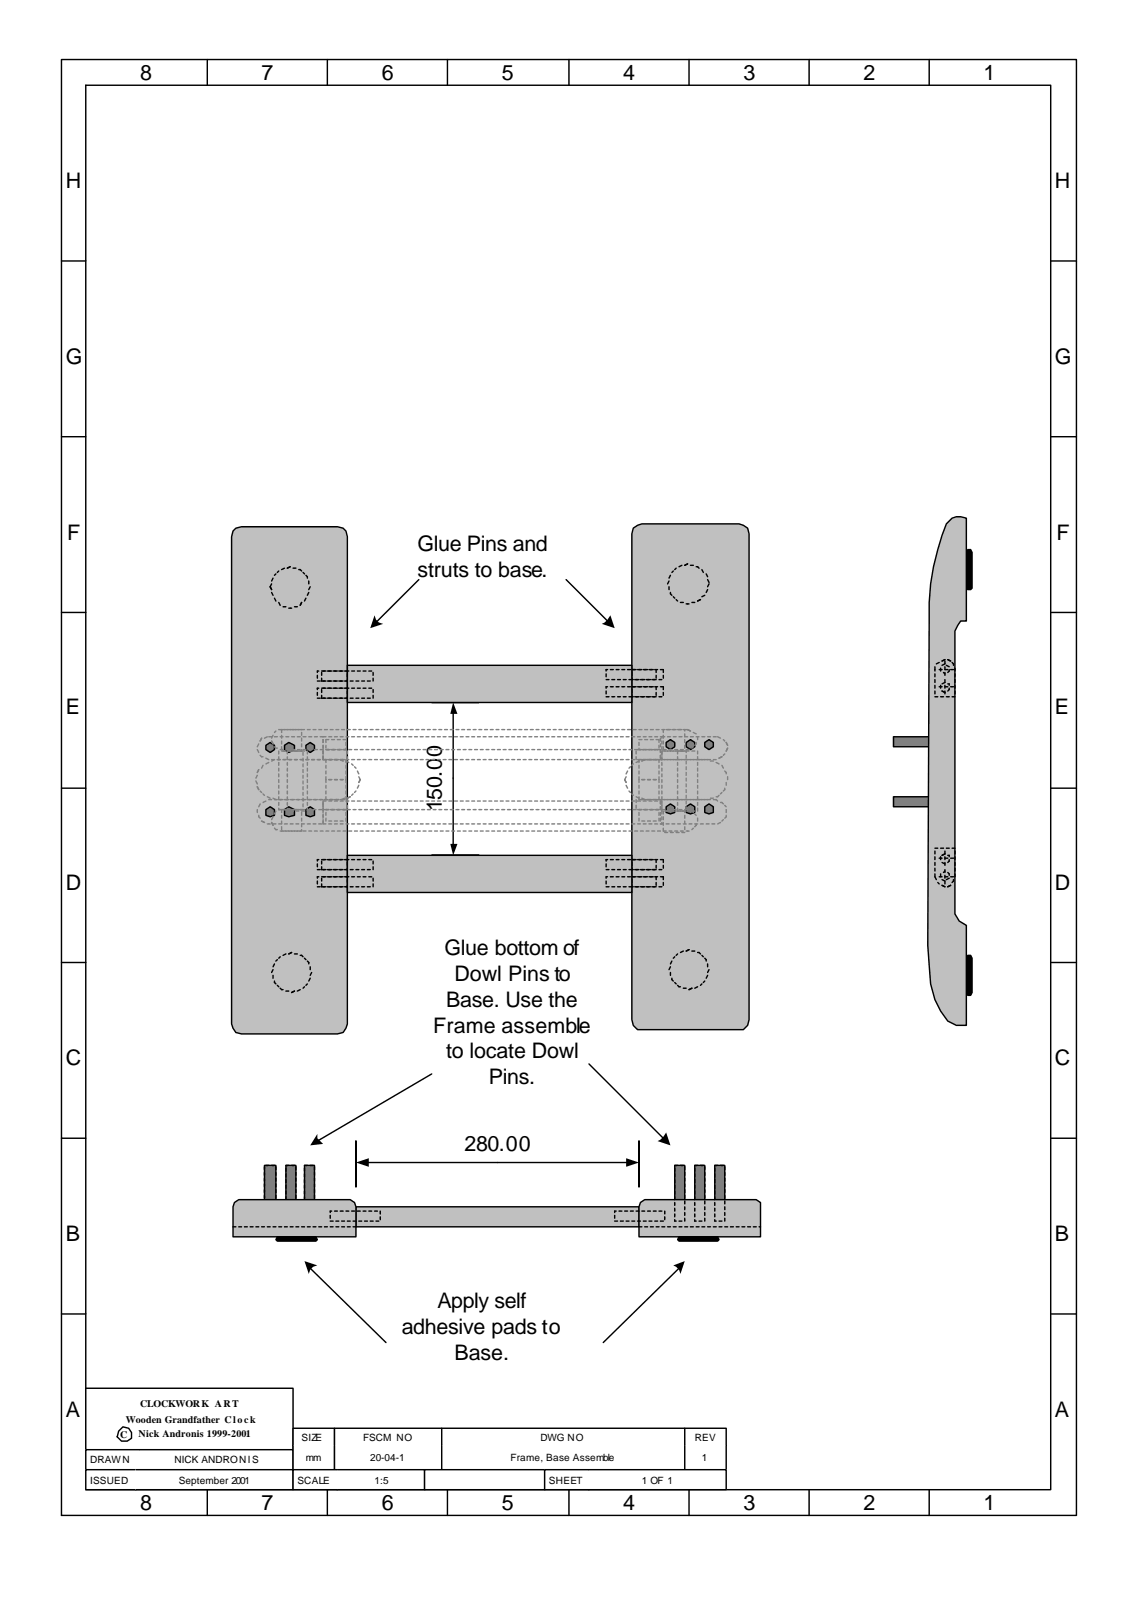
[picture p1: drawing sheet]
<svg xmlns="http://www.w3.org/2000/svg" width="210mm" height="297mm" viewBox="0 0 210 297" stroke-linecap="round" stroke-linejoin="round" font-family="sans-serif">
<g fill="#808080" stroke="#000" stroke-width=".26">
<path d="M165.4 136.4h10.3v1.9h-10.3z" fill-rule="evenodd"/>
<path d="M165.4 147.5h10.3v1.9h-10.3z" fill-rule="evenodd"/>
<path d="M48.9 215.8h2.2v10.3h-2.2z" fill-rule="evenodd"/>
<path d="M52.9 215.8h1.9v10.3h-1.9z" fill-rule="evenodd"/>
<path d="M56.4 215.8h1.8v10.3h-1.8z" fill-rule="evenodd"/>
</g>
<g fill="none" stroke="#000" stroke-width=".26">
<path d="M48.9 216.1v.5M48.9 217.1v.6M48.9 218.2v.5M48.9 219.3v.5M49.2 215.8h.5M50.3 215.8h.5M51.1 216.1v.5M51.1 217.1v.6M51.1 218.2v.5M51.1 219.3v.5M52.9 215.8h.5M52.9 216.3v.6"/>
<path d="M52.9 217.4v.5M52.9 218.5v.5M52.9 219.5v.5M54 215.8h.5M54.8 216.1v.5M54.8 217.1v.6M54.8 218.2v.5M54.8 219.3v.5M56.4 215.8h.5M56.4 216.3v.6M56.4 217.4v.5M56.4 218.5v.5"/>
<path d="M56.4 219.5v.5M57.4 215.8h.5M58.2 216.1v.5M58.2 217.1v.6M58.2 218.2v.5M58.2 219.3v.5M48.9 220.3v.5M48.9 221.4v.5M48.9 222.4v.6M48.9 223.5v.5M48.9 224.5v.6M48.9 225.6v.5"/>
<path d="M49.5 226.1h.5M51.1 220.3v.5M51.1 221.4v.5M51.1 222.4v.6M51.1 223.5v.5M51.1 224.5v.6M51.1 225.6v.5h-.6M52.9 225.9v.2h.3M52.9 220.6v.5M52.9 221.6v.6M52.9 222.7v.5M52.9 223.7v.6"/>
<path d="M52.9 224.8v.5M53.7 226.1h.5M54.8 220.3v.5M54.8 221.4v.5M54.8 222.4v.6M54.8 223.5v.5M54.8 224.5v.6M54.8 225.6v.5M56.4 225.9v.2h.2M56.4 220.6v.5M56.4 221.6v.6M56.4 222.7v.5"/>
<path d="M56.4 223.7v.6M56.4 224.8v.5M57.1 226.1h.6M58.2 220.3v.5M58.2 221.4v.5M58.2 222.4v.6M58.2 223.5v.5M58.2 224.5v.6M58.2 225.6v.5"/>
</g>
<g fill="#808080" stroke="#000" stroke-width=".26">
<path d="M124.9 215.8h1.8v10.3h-1.8z" fill-rule="evenodd"/>
<path d="M128.6 215.8h1.8v10.3h-1.8z" fill-rule="evenodd"/>
<path d="M132.3 215.8h1.8v10.3h-1.8z" fill-rule="evenodd"/>
</g>
<path d="M117.2 97.8l.8-.5 .8-.3h18l.8 .3 .8 .5 .2 1.1v89.9l-.2 1.1-.8 .8h-19.6l-.8-.8-.3-1.1v-89.9z" fill-rule="evenodd" fill="#c0c0c0" stroke="#000" stroke-width=".26"/>
<g fill="none" stroke="#000" stroke-width=".26">
<path d="M123.8 108.7v.5M123.8 107.6l-.2 .5M124.1 109.7v.3l.3 .2M124.1 106.5l-.3 .6M124.6 110.5l.3 .3M124.6 105.7l-.2 .3M125.1 111l.3 .3M125.1 105.2l-.2 .3M125.9 111.6h.6M126.2 104.7l-.5 .3M127 111.8h.5M127.3 104.4l-.6 .3"/>
<path d="M127.8 104.7h.5M128.1 111.6h.5M128.9 105h.2l.3 .2M129.6 111l-.5 .3M129.9 105.5l.3 .5M130.4 110.2l-.5 .3M130.7 106.3l.3 .5M131 109.2l-.3 .5M131 107.3l.2 .6M131.2 108.1l-.2 .6M116.9 127.2h.6M116.9 124.5v.6"/>
<path d="M116.9 125.6v.3h.3M116.9 127.7v.5M116.9 128.8v.2h.3M116.9 124h.6M117.7 129h.6M117.7 125.9h.6M118 127.2h.5M118 124h.5M118.8 129h.5M118.8 125.9h.5M119.1 127.2h.5M119.1 124h.5"/>
<path d="M119.9 129h.5M119.9 125.9h.5M120.1 127.2h.5M120.1 124h.5M120.9 129h.5M120.9 125.9h.5M121.2 127.2h.5M121.2 124h.5M122 129h.5M122 125.9h.5M122.2 127.2h.6v.5M122.2 124h.6v.5"/>
<path d="M122.8 125.1v.5M122.8 128.2v.6M116.9 159.7v.5M116.9 159.2h.6M118 159.2h.5M119.1 159.2h.5M120.1 159.2h.5M121.2 159.2h.5M122.2 159.2h.6v.5M116.9 160.8v.2h.3M116.9 162.9v.5M116.9 164v.2h.3"/>
<path d="M116.9 162.4h.6M117.7 164.2h.6M117.7 161h.6M118 162.4h.5M118.8 164.2h.5M118.8 161h.5M119.1 162.4h.5M119.9 164.2h.5M119.9 161h.5M120.1 162.4h.5M120.9 164.2h.5M120.9 161h.5"/>
<path d="M121.2 162.4h.5M122 164.2h.5M122 161h.5M122.2 162.4h.6v.5M122.8 160.2v.6M122.8 163.4v.6M124.1 179l-.3 .6M124.4 178l-.3 .5M124.9 177.2l-.3 .2M125.4 176.7l-.3 .2M126.5 176.1l-.6 .3M127.5 175.9l-.5 .2"/>
<path d="M128.1 176.1h.5M129.1 176.4h.3l.2 .3M129.9 176.9l.3 .3M130.4 177.4l.3 .3v.3M131 178.5v.5M131.2 179.6l-.2 .5M124.1 180.1v.5M124.4 181.2v.2l.2 .3M124.9 181.9l.2 .3M125.4 182.5l.3 .2h.2M126.5 183h.5M128.1 183l-.6 .3"/>
<path d="M129.1 182.7l-.5 .3M129.9 182.2l-.3 .3M130.4 181.7l-.2 .2M131 180.6l-.3 .6"/>
</g>
<g fill="#808080" stroke="#000" stroke-width=".26">
<path d="M130.4 137.5l.8-.5 .8 .5v.8l-.8 .5-.8-.5z" fill-rule="evenodd"/>
<path d="M127 137.5l.8-.5 .8 .5v.8l-.8 .5-.8-.5z" fill-rule="evenodd"/>
<path d="M123.3 137.5l.8-.5 .8 .5v.8l-.8 .5-.8-.5z" fill-rule="evenodd"/>
<path d="M123.3 149.4l.8-.5 .8 .5v1.1l-.8 .2-.8-.2z" fill-rule="evenodd"/>
<path d="M127 149.4l.8-.5 .8 .5v1.1l-.8 .2-.8-.2z" fill-rule="evenodd"/>
<path d="M130.4 149.4l.8-.5 .8 .5v1.1l-.8 .2-.8-.2z" fill-rule="evenodd"/>
</g>
<path d="M43.1 98.3l.6-.5 1-.3h17.7l1.1 .3 .5 .5 .3 1.1v90.2l-.3 .8-.5 .8-1.1 .3h-17.7l-1-.3-.6-.8-.2-.8v-90.2z" fill-rule="evenodd" fill="#c0c0c0" stroke="#000" stroke-width=".26"/>
<g fill="none" stroke="#000" stroke-width=".26">
<path d="M50.3 108.1l-.3 .6 .3 .5M50.3 109.7l.2 .5M50.5 107.1l-.2 .5M50.8 110.8l.3 .5M51.1 106.3l-.3 .2M51.6 105.7l-.3 .3M51.6 111.6l.3 .5M52.4 112.4h.5M52.7 105.2l-.6 .3M53.4 112.6h.6M53.7 105l-.5 .2M54.2 105.2h.6"/>
<path d="M54.5 112.4h.5M55.3 105.5h.3l.2 .2M55.8 111.6l-.2 .5M56.1 106l.3 .3M56.6 106.5l.3 .3v.3M56.6 110.8l-.2 .5M57.1 107.6v.5M57.1 109.7l-.2 .5M57.4 108.7l-.3 .5M58.7 125.1v.5M58.7 128.2v.6M58.7 126.1h.6"/>
<path d="M58.7 129.3h.6M59 124.3h-.3v.2M59 127.4h-.3v.3M59.5 124.3h.6M59.5 127.4h.6M59.8 126.1h.5M59.8 129.3h.5M60.6 124.3h.5M60.6 127.4h.5M60.9 126.1h.5M60.9 129.3h.5M61.6 124.3h.6"/>
<path d="M61.6 127.4h.6M61.9 126.1h.5M61.9 129.3h.5M62.7 124.3h.5M62.7 127.4h.5M63 126.1h.5M63 129.3h.5M63.8 124.3h.5M63.8 127.4h.5M64.3 124.8v.5M64.3 125.9v.2h-.3M64.3 128v.5"/>
<path d="M64.3 129v.3h-.3M58.7 160v.5M59 159.2h-.3v.3M59.5 159.2h.6M60.6 159.2h.5M61.6 159.2h.6M62.7 159.2h.5M63.8 159.2h.5M64.3 159.7v.5M50.5 179.6l-.2 .5M50.8 178.5l-.3 .5M51.3 177.7l-.2 .3"/>
<path d="M51.9 177.2l-.3 .2M52.9 176.7l-.5 .2M54 176.4l-.6 .3M54.5 176.7h.5M55.6 176.9h.2l.3 .3M56.4 177.4l.2 .3M56.9 178l.2 .2v.3M57.4 179v.6M58.7 161h.6M58.7 163.2v.5M58.7 164.2h.6M59 162.4h-.3v.2"/>
<path d="M59.5 162.4h.6M59.8 161h.5M59.8 164.2h.5M60.6 162.4h.5M60.9 161h.5M60.9 164.2h.5M61.6 162.4h.6M61.9 161h.5M61.9 164.2h.5M62.7 162.4h.5M63 161h.5M63 164.2h.5"/>
<path d="M63.8 162.4h.5M64.3 160.8v.2h-.3M64.3 162.9v.5M64.3 164v.2h-.3M50.5 180.6v.6M50.8 181.7v.2l.3 .3M51.3 182.5l.3 .2M51.9 183l.2 .3h.3M52.9 183.5h.5M54.5 183.5l-.5 .3M55.6 183.3l-.6 .2M56.4 182.7l-.3 .3"/>
<path d="M56.9 182.2l-.3 .3M57.4 181.2l-.3 .5M57.7 180.1l-.3 .5"/>
</g>
<g fill="#808080" stroke="#000" stroke-width=".26">
<path d="M49.2 149.9l.8-.5 .8 .5v1.1l-.8 .3-.8-.3z" fill-rule="evenodd"/>
<path d="M52.7 149.9l.7-.5 1.1 .5v1.1l-1.1 .3-.7-.3z" fill-rule="evenodd"/>
<path d="M56.6 149.9l.8-.5 .8 .5v1.1l-.8 .3-.8-.3z" fill-rule="evenodd"/>
<path d="M56.6 138l.8-.5 .8 .5v.8l-.8 .5-.8-.5z" fill-rule="evenodd"/>
<path d="M52.7 138l.7-.5 1.1 .5v.8l-1.1 .5-.7-.5z" fill-rule="evenodd"/>
<path d="M49.2 138l.8-.5 .8 .5v.8l-.8 .5-.8-.5z" fill-rule="evenodd"/>
</g>
<path d="M79.9 158.4h8.7zM79.9 130.1h8.7z" fill-rule="evenodd" fill="#fff"/>
<path d="M79.9 130.1h8.7h-8.7M83.9 131.9v24.6M79.9 158.4h8.7h-8.7" fill="none" stroke="#000" stroke-width=".26"/>
<path d="M83.9 130.1l.8 2.1h-1.4zM83.3 156.3h1.4l-.8 2.1z" fill="#000"/>
<path d="M78.1 137.8h5v12.9h-5z" fill-rule="evenodd" fill="#fff"/>
<path d="M64.3 123.2h52.6v6.9h-52.6z" fill-rule="evenodd" fill="#c0c0c0" stroke="#000" stroke-width=".26"/>
<g fill="none" stroke="#000" stroke-width=".26">
<path d="M59.5 125.6v.5h.6M59.5 124.5v.6M59.5 127.7v.5M59.5 128.8v.5h.6M59.8 124.3h.5M59.8 127.4h.5M60.6 126.1h.5M60.6 129.3h.5M60.9 124.3h.5M60.9 127.4h.5M61.6 126.1h.6M61.6 129.3h.6"/>
<path d="M61.9 124.3h.5M61.9 127.4h.5M62.7 126.1h.5M62.7 129.3h.5M63 124.3h.5M63 127.4h.5M63.8 126.1h.5M63.8 129.3h.5M64 124.3h.6M64 127.4h.6M64.8 126.1h.6M64.8 129.3h.6"/>
<path d="M65.1 124.3h.5M65.1 127.4h.5M65.9 126.1h.5M65.9 129.3h.5M66.1 124.3h.6M66.1 127.4h.6M66.9 126.1h.6M66.9 129.3h.6M67.2 124.3h.5M67.2 127.4h.5M68 126.1h.5M68 129.3h.5"/>
<path d="M68.3 124.3h.5M68.3 127.4h.5M69.1 124.5v.6M69.1 125.6v.5M69.1 127.7v.5M69.1 128.8v.5M112.2 125.9h.5M112.2 124.8v.5M112.2 128v.5M112.2 129h.5M112.4 124h-.2v.3M112.4 127.2h-.2v.2"/>
<path d="M113 124h.5M113 127.2h.5M113.2 125.9h.6M113.2 129h.6M114 124h.6M114 127.2h.6M114.3 125.9h.5M114.3 129h.5M115.1 124h.5M115.1 127.2h.5M115.4 125.9h.5M115.4 129h.5"/>
<path d="M116.2 124h.5M116.2 127.2h.5M116.4 125.9h.5M116.4 129h.5M117.2 124h.5M117.2 127.2h.5M117.5 125.9h.5M117.5 129h.5M118.3 124h.5M118.3 127.2h.5M118.5 125.9h.6M118.5 129h.6"/>
<path d="M119.3 124h.6M119.3 127.2h.6M119.6 125.9h.5M119.6 129h.5M120.4 124h.5M120.4 127.2h.5M120.6 125.9h.6M120.6 129h.6M121.4 124v.5M121.4 125.1v.5M121.4 127.2v.5M121.4 128.2v.6"/>
</g>
<g fill="#000" stroke="#000" stroke-width=".26">
<path d="M179.1 101.8h.6l.2 .5v6.6l-.2 .3h-.6l-.2-.3v-6.6z" fill-rule="evenodd"/>
<path d="M179.1 176.9h.6l.2 .5v6.4l-.2 .5h-.6l-.2-.5v-6.4z" fill-rule="evenodd"/>
</g>
<path d="M175.2 97a2.79 2.79 0 0 1 3.7-1v19h-1.1l-1.1 1.9v52.3l.8 1.4 1.4 .8v18.5h-1.9l-1.6-.8a14.8 14.8 0 0 1-3.4-10.3l-.3-3.7 .3-60.6a42.9 42.9 0 0 1 3.2-17.5z" fill-rule="evenodd" fill="#c0c0c0" stroke="#000" stroke-width=".26"/>
<g fill="none" stroke="#000" stroke-width=".26">
<path d="M173 123.5v.8M173 124.8v.5M173 125.9v.5M173 126.9v.5M173 128v.5M173 129h.6M173.8 122.7l-.5 .2M173.8 124h.6M173.8 127.2h.6M174.1 129h.5M174.1 123.7v.6M174.1 126.9v.5"/>
<path d="M174.4 128l.5 .2M174.6 124.5l.3 .3M174.9 122.1l-.5 .3M174.9 122.4v.5l-.5 .3M174.9 123.5v.5h.5M174.9 124.5v.6M174.9 125.9v.5l-.5 .2M174.9 126.9v.5M174.9 128v.5M174.9 127.2h.5M175.2 129h.5M175.2 123.2l.5 .3"/>
<path d="M175.4 122.1l.5 .3M175.4 126.6h.3v.3M175.7 124v.3l-.3 .2M175.7 127.4v.3l-.3 .3M175.9 124h.6M175.9 127.2h.6M176.2 122.7l.3 .2v.3M176.2 129h.5M176.7 123.7v.6M176.7 124.8v.5M176.7 125.9v.5M176.7 126.9v.5"/>
<path d="M176.7 128v.5M173 157.6v.5M173 158.7v.5M173 159.7v.5M173 157.1h.6M173.8 158.9h.6M174.1 158.7v.5M174.1 157.1h.5M174.4 159.7l.5 .3M174.9 157.6v.5l-.5 .3M174.9 158.7v.5M174.9 159.7v.5"/>
<path d="M174.9 158.9h.5M175.2 157.1h.5M175.4 158.4h.3v.3M175.7 159.2v.3l-.3 .2M175.9 158.9h.6M176.2 157.1h.5M176.7 157.6v.5M176.7 158.7v.5M176.7 159.7v.5M173 160.8v.5M173 161.8v.6l.3 .5M173.6 163.4l.2 .3"/>
<path d="M173.8 162.4h.6M174.1 161.8v.6M174.4 162.9l.5 .3v.5M174.4 164l.5 .2M174.9 161v.6M174.9 162.1v.5M174.9 162.4h.5M174.9 161.3l-.3 .3M175.4 161.6l.3 .2v.3M175.7 162.6l-.5 .3M175.9 164l-.5 .2M175.9 162.4h.6"/>
<path d="M176.5 162.9v.3l-.3 .2M176.7 160.8v.5M176.7 161.8v.6"/>
</g>
<path d="M65.9 223.5h52.4v3.7h-52.4z" fill-rule="evenodd" fill="#c0c0c0" stroke="#000" stroke-width=".26"/>
<g fill="#000" stroke="#000" stroke-width=".26">
<path d="M51.1 228.5l.5-.5h6.6l.5 .5-.5 .5h-6.6z" fill-rule="evenodd"/>
<path d="M125.4 228.5l.5-.5h6.7l.5 .5-.5 .5h-6.7z" fill-rule="evenodd"/>
</g>
<path d="M43.4 222.7l.8-.5h20.6l.8 .5 .3 .8v5.5h-22.8v-5.5z" fill-rule="evenodd" fill="#c0c0c0" stroke="#000" stroke-width=".26"/>
<g fill="none" stroke="#000" stroke-width=".26">
<path d="M43.1 227.2h.6M44.2 227.2h.5M45.2 227.2h.6M46.3 227.2h.5M47.4 227.2h.5M48.4 227.2h.5M49.5 227.2h.5M50.5 227.2h.6M51.6 227.2h.5M52.7 227.2h.5M53.7 227.2h.5M54.8 227.2h.5"/>
<path d="M55.8 227.2h.6M56.9 227.2h.5M57.9 227.2h.6M59 227.2h.5M60.1 227.2h.5M61.1 227.2h.5M62.2 227.2h.5M63.2 227.2h.6M64.3 227.2h.5M65.4 227.2h.5"/>
</g>
<path d="M118.5 222.7l.8-.5h20.7l.8 .5v6.3h-22.5v-5.5z" fill-rule="evenodd" fill="#c0c0c0" stroke="#000" stroke-width=".26"/>
<g fill="none" stroke="#000" stroke-width=".26">
<path d="M118.3 227.2h.5M119.3 227.2h.6M120.4 227.2h.5M121.4 227.2h.6M122.5 227.2h.5M123.6 227.2h.5M124.6 227.2h.5M125.7 227.2h.5M126.7 227.2h.6M127.8 227.2h.5M128.9 227.2h.5M129.9 227.2h.5"/>
<path d="M131 227.2h.5M132 227.2h.6M133.1 227.2h.5M134.1 227.2h.6M135.2 227.2h.5M136.3 227.2h.5M137.3 227.2h.5M138.4 227.2h.5M139.4 227.2h.6M140.5 227.2h.3"/>
</g>
<path d="M65.9 211.3v8.5zM118.3 211.3v8.5z" fill-rule="evenodd" fill="#fff"/>
<path d="M65.9 211.3v8.5v-8.5M68 215.3h48.2M118.3 211.3v8.5v-8.5" fill="none" stroke="#000" stroke-width=".26"/>
<path d="M65.9 215.3l2.4-.8v1.6zM115.9 214.5l2.4 .8-2.4 .8z" fill="#000"/>
<path d="M85.7 209.2h12.7v5.3h-12.7z" fill-rule="evenodd" fill="#fff"/>
<g fill="none" stroke="#000" stroke-width=".26">
<path d="M61.1 226.1h.5M61.1 225.1v.5M61.4 224.3h-.3v.2M61.9 224.3h.5M62.2 226.1h.5M63 224.3h.5M63.2 226.1h.6M64 224.3h.6M64.3 226.1h.5M65.1 224.3h.5M65.4 226.1h.5M66.1 224.3h.6"/>
<path d="M66.4 226.1h.5M67.2 224.3h.5M67.5 226.1h.5M68.3 224.3h.5M68.5 226.1h.6M69.3 224.3h.5M69.6 226.1h.5M70.4 224.3v.5M70.4 225.3v.6M113.8 226.1h.5M113.8 225.1v.5M114 224.3h-.2v.2"/>
<path d="M114.6 224.3h.5M114.8 226.1h.6M115.6 224.3h.6M115.9 226.1h.5M116.7 224.3h.5M116.9 226.1h.6M117.7 224.3h.6M118 226.1h.5M118.8 224.3h.5M119.1 226.1h.5M119.9 224.3h.5M120.1 226.1h.5"/>
<path d="M120.9 224.3h.5M121.2 226.1h.5M122 224.3h.5M122.2 226.1h.6M123 224.3v.5M123 225.3v.6"/>
</g>
<g fill="#000" stroke="#000" stroke-width=".26">
<path d="M51.3 229h7.2l.2 .6-.2 .2h-7.2l-.2-.2z" fill-rule="evenodd"/>
<path d="M125.7 229h7.1l.3 .6-.3 .2h-7.1l-.3-.2z" fill-rule="evenodd"/>
</g>
<g fill="none" stroke="#808080" stroke-width=".26">
<path d="M47.6 138.8l.3 .5M47.9 137.8l-.3 .5M48.2 139.9l.2 .2h.3M48.4 136.7l-.2 .5M49.5 136.4l-.6 .3M49.7 136.4h.6M50.3 137.2l.2 .6M50.5 136.2l-.2 .5M50.8 136.4h.5M50.8 138.3l.3 .3h.2M51.1 135.4l-.3 .2M51.6 135.1h4.8"/>
<path d="M51.6 139.1v.5M51.9 136.4h.5M51.9 138.8h.5M52.1 139.1h.8M52.1 135.1v.5M52.1 136.2v.5M52.1 137.2v.6M52.1 138.3v.5M52.9 136.4h.5M52.9 138.8h.5M54 136.4h.5M54 138.8h.5"/>
<path d="M55 136.4h.6M55 138.8h.6M55.8 135.6v.6M55.8 136.7v.5M55.8 137.8v.5M55.8 138.8v.3M56.1 136.4h.5M56.1 138.8h.5M56.1 139.3v.6M56.4 139.1h-3.2v.5M56.9 139.1v.5M56.9 135.1h.5"/>
<path d="M57.1 136.4h.6M57.1 138.8h.6M57.9 135.1h.6M58.2 136.4h.5M58.2 138.8h.5M59 135.1h.5M59.3 136.4h1M59.3 138.8h.5v.8M59.8 139.9v.8h.8M59.8 137v.5M59.8 138v.6M60.1 135.1h.5"/>
<path d="M60.3 138.8h.8M60.3 138v.6M60.9 136.4h.5M60.9 137h-.6v.5M61.1 135.1h.5M61.4 138.8h.8M61.4 137h.5M61.9 136.4h.5M62.2 135.1h.5M62.4 138.8h.8M62.4 137h.6M63 136.4h.5"/>
<path d="M63.2 135.1h.6M63.5 137h.5M64 136.4h.6M64 138.6v.2h-.5M64 137.5v.5M64.3 139.1v.5M64.3 135.1h.5M64.6 138.8h.5M65.1 136.4h.5M65.4 135.1h.5M65.6 138.8h.5M66.1 136.4h.6"/>
<path d="M66.4 135.1h.5M66.7 138.8h.5M67.2 136.4h.5M67.5 135.1h.5M67.7 138.8h.6M68.3 136.4h.5M68.5 135.1h.6M68.8 138.8h.5M69.3 136.4h.5M69.6 135.1h.5M69.8 138.8h.6M70.4 136.4h.5"/>
<path d="M70.6 135.1h.6M70.9 138.8h.5M71.4 136.4h.6M71.7 135.1h.5M72 138.8h.5M72.5 136.4h.5M72.8 135.1h.5M73 138.8h.6M73.6 136.4h.5M73.8 135.1h.5M74.1 138.8h.5M74.6 136.4h.5"/>
<path d="M74.9 135.1h.5M75.1 138.8h.6M75.7 136.4h.5M75.9 135.1h.6M76.2 138.8h.5M76.7 136.4h.6M77 135.1h.5M77.3 138.8h.5M77.8 136.4h.5M78.1 135.1h.5M78.3 138.8h.5M78.8 136.4h.6"/>
<path d="M79.1 135.1h.5M79.4 138.8h.5M79.9 136.4h.5M80.2 135.1h.5M80.4 138.8h.6M81 136.4h.5M81.2 135.1h.6M81.5 138.8h.5M82 136.4h.5M82.3 135.1h.5M82.5 138.8h.6M83.1 136.4h.5"/>
<path d="M83.3 135.1h.6M83.6 138.8h.5M84.1 136.4h.6M84.4 135.1h.5M84.7 138.8h.5M85.2 136.4h.5M85.5 135.1h.5M85.7 138.8h.6M86.3 136.4h.5M86.5 135.1h.5M86.8 138.8h.5M87.3 136.4h.5"/>
<path d="M87.6 135.1h.5M87.8 138.8h.6M88.4 136.4h.5M88.6 135.1h.6M88.9 138.8h.5M89.4 136.4h.6M89.7 135.1h.5M90 138.8h.5M90.5 136.4h.5M90.8 135.1h.5M91 138.8h.5M91.5 136.4h.6"/>
<path d="M91.8 135.1h.5M92.1 138.8h.5M92.6 136.4h.5M92.9 135.1h.5M93.1 138.8h.6M93.7 136.4h.5M93.9 135.1h.6M94.2 138.8h.5M94.7 136.4h.5M95 135.1h.5M95.2 138.8h.6M95.8 136.4h.5"/>
<path d="M96 135.1h.6M96.3 138.8h.5M96.8 136.4h.6M97.1 135.1h.5M97.4 138.8h.5M97.9 136.4h.5M98.2 135.1h.5M98.4 138.8h.6M99 136.4h.5M99.2 135.1h.5M99.5 138.8h.5M100 136.4h.5"/>
<path d="M100.3 135.1h.5M100.5 138.8h.6M101.1 136.4h.5M101.3 135.1h.6M101.6 138.8h.5M102.1 136.4h.6M102.4 135.1h.5M102.7 138.8h.5M103.2 136.4h.5M103.5 135.1h.5M103.7 138.8h.5M104.2 136.4h.6"/>
<path d="M104.5 135.1h.5M104.8 138.8h.5M105.3 136.4h.5M105.6 135.1h.5M105.8 138.8h.6M106.4 136.4h.5M106.6 135.1h.6M106.9 138.8h.5M107.4 136.4h.5M107.7 135.1h.5M107.9 138.8h.6M108.5 136.4h.5"/>
<path d="M108.7 135.1h.6M109 138.8h.5M109.5 136.4h.6M109.8 135.1h.5M110.1 138.8h.5M110.6 136.4h.5M110.9 135.1h.5M111.1 138.8h.6M111.7 136.4h.5M111.9 135.1h.5M112.2 138.8h.5M112.7 136.4h.5"/>
<path d="M113 135.1h.5M113.2 138.8h.6M113.8 136.4h.5M114 135.1h.6M114.3 138.8h.5M114.8 136.4h.6M115.1 135.1h.5M115.4 138.8h.5M115.9 136.4h.5M116.2 135.1h.5M116.4 138.8h.5M116.9 136.4h.6"/>
<path d="M117.2 135.1h.5M117.5 138.8h4.7v.5M117.7 139.1v.5M118 136.4h.5M118.3 137.5v.5M118.3 138.6v.2M118.3 137h.5M118.3 135.1h.5M119.1 136.4h.5M119.3 137h.6M119.3 135.1h.6M120.1 136.4h.5"/>
<path d="M120.4 137h.5M120.4 135.1h.5M121.2 136.4h.5M121.4 137h.6v.5M121.4 135.1h.6M122 138v.6M122.2 136.4h.8M122.2 136.7v.5M122.2 137.8v.5M122.2 139.9v.5M122.5 136.4v.3M122.5 137.2v.6"/>
<path d="M122.5 138.3v.5M122.5 135.1h.5M122.8 138.3v.5h.5M122.8 135.1v.5M122.8 136.2v.5M122.8 137.2v.6M123.3 135.1h.8M123.6 136.4h.5M123.8 138.8h.6M124.4 135.1h.7M124.6 136.4h.5M124.9 138.8h.5"/>
<path d="M125.4 139.1v.5M125.4 135.1h.8M125.7 136.4h.5M125.9 138.8h.6M126.5 135.1h.8l.5 .3M126.7 135.9v.5h.6M126.7 135.1v.3M126.7 137v.5M126.7 138v.6M127 138.8h.5M127 139.1v.2M127 139.9v.5"/>
<path d="M127.5 139.1h-5v.8M127.8 136.4h.5M128.1 139.1h.5M128.3 138.3l-.2 .3M128.3 135.6l.6 .3M128.9 136.4h.5M128.9 137.5v.3l-.3 .2M129.1 136.4v.6M129.1 139.1v.5M129.9 136.4h.5M131 136.4h.5M132 136.4h.6"/>
<path d="M132.8 136.4l.5 .3M133.9 137l.2 .2M134.1 139.6l-.2 .3M134.4 137.5l.3 .5M134.7 138.6l-.3 .5M47.4 144.6l.2 .6M47.6 143.6l-.2 .5M47.6 145.7l.3 .5M47.6 149.9v.6M47.9 142.5l-.3 .6M47.9 151v.3l.3 .2M48.2 146.5l.2 .3"/>
<path d="M48.2 148.9l-.3 .5M48.4 152l.5 .3M48.7 141.7l-.3 .6M48.7 147l.2 .3M49.2 140.4l.5 .3M49.2 148.3l-.5 .3M49.5 152.6h.5M49.5 147.5l.5 .3M49.7 148.1h.6M49.7 141.2l-.5 .3M50.3 140.7h.5l-.5 .2M50.3 152.3l.2 .5"/>
<path d="M50.5 152.6h.6M50.5 147.8l.6 .3M50.5 151.3l-.2 .5M50.8 148.1h.5M50.8 153.4l.3 .2h.2M51.1 150.2l-.3 .5M51.3 140.7h.6M51.6 147.5v.6h.8M51.6 149.7v.2h4.8M51.6 140.1v.6M51.6 141.2v.5M51.6 142.3v.5"/>
<path d="M51.6 143.3v.5M51.6 144.4v.5M51.6 145.4v.6M51.6 146.5v.5M51.6 148.6v.5M52.1 152v.6h-.5M52.1 149.9v.6M52.1 151v.5M52.1 153.1v.5M52.4 140.7h.5M52.7 152.6h.5M52.7 148.1h.7"/>
<path d="M53.2 140.1v.6M53.2 141.2v.5M53.2 142.3v.5M53.2 143.3v.5M53.2 144.4v.5M53.2 145.4v.6M53.2 146.5v.5M53.2 147.5v.6M53.2 148.6v.5M53.2 149.7v.5M53.4 140.7h.6M53.7 152.6h.5"/>
<path d="M53.7 148.1h.8M53.7 150.2h.5M54.5 140.7h.5M54.8 152.6h.5M54.8 148.1h.8M54.8 150.2h.5M55.6 140.7h.5M55.8 148.1h.8M55.8 150.2h.6M55.8 150.5v.5M55.8 151.5v.5M55.8 153.6v.3h-3.9"/>
<path d="M56.1 153.9h.5M56.1 140.4v.5M56.1 141.5v.5M56.1 142.5v.6M56.1 143.6v.5M56.1 144.6v.6M56.1 145.7v.5M56.1 146.8v.5M56.1 147.8v.5M56.1 148.9v.5M56.4 152.6h-.6v.5M56.6 140.7h.5"/>
<path d="M56.9 152.6h.5M56.9 147.5v.6h.8M56.9 149.9h.5M56.9 140.1v.6M56.9 141.2v.5M56.9 142.3v.5M56.9 143.3v.5M56.9 144.4v.5M56.9 145.4v.6M56.9 146.5v.5M56.9 148.6v.5M56.9 149.7v.5"/>
<path d="M57.1 153.9h.6M57.7 140.7h.5M57.9 152.6h.6M57.9 148.1h.8M57.9 149.9h.6M58.2 153.9h.5M58.7 140.7h.6M59 152.6h.5M59 148.1h.8M59 149.9h.5M59.3 153.9h.5M59.8 150.7v.8"/>
<path d="M59.8 151.8v.8h.5M60.1 148.1h.5M60.1 149.9h.8M60.3 148.3h-.5v2.2M60.3 140.7v.5M60.3 141.7v.6M60.3 142.8v.5M60.3 143.8v1.1M60.3 145.4v.6M60.3 146.5v.5M60.3 147.5v.6M60.3 150.5v.5"/>
<path d="M60.3 151.5v.5M60.3 153.9h.6M60.9 140.7h.7M60.9 152.6h.5M60.9 148.3h.5M60.9 148.1h.7M60.9 144.4h.5M60.9 152h.5M61.1 149.9h.8M61.4 153.9h.5M61.9 140.7h.8M61.9 152.6h.5"/>
<path d="M61.9 148.3h.5M61.9 148.1h.8M61.9 144.4h.5M61.9 152h.5M62.2 149.9h.8M62.4 153.9h.6M63 152.6h.5M63 148.3h.5M63 148.1h.8M63 144.4h.5M63 152h.5M63.2 149.9h.8"/>
<path d="M63.5 153.9h.5M63.8 140.7h-.8l.5 .2M63.8 147.8l-.6 .3M64 152.6h.6M64 148.3h.6M64 140.9l.6 .3M64 141.7v.6M64 142.8v.5M64 143.8v1.1M64 145.4v.6M64 146.5v.5M64 147.5v.6"/>
<path d="M64 150.5v.5M64 151.5v.5M64.3 149.9h.5M64.3 140.1v.6M64.3 148.1v.5M64.3 149.1v.6M64.6 140.7h-.6v.5M64.6 153.9h.5M64.8 147.5l-.5 .3M65.1 140.7h.5M65.1 152.6h.5M65.1 148.3h.5"/>
<path d="M65.1 141.5l.3 .2M65.4 149.9h.5M65.4 147l-.3 .3M65.6 142l.3 .3M65.6 153.9h.5M65.9 146.5l-.3 .3M66.1 140.7h.6M66.1 152.6h.6M66.1 148.3h.6M66.1 142.8l.3 .5M66.4 149.9h.5M66.4 143.8l.3 .6-.3 .5"/>
<path d="M66.4 145.4l-.3 .6M66.7 153.9h.5M67.2 140.7h.5M67.2 152.6h.5M67.2 148.3h.5M67.5 149.9h.5M67.7 153.9h.6M68.3 140.7h.5M68.3 152.6h.5M68.3 148.3h.5M68.5 149.9h.6M68.8 153.9h.5"/>
<path d="M69.3 140.7h.5M69.3 152.6h.5M69.3 148.3h.5M69.6 149.9h.5M69.8 153.9h.6M70.4 140.7h.5M70.4 152.6h.5M70.4 148.3h.5M70.6 149.9h.6M70.9 153.9h.5M71.4 140.7h.6M71.4 152.6h.6"/>
<path d="M71.4 148.3h.6M71.7 149.9h.5M72 153.9h.5M72.5 140.7h.5M72.5 152.6h.5M72.5 148.3h.5M72.8 149.9h.5M73 153.9h.6M73.6 140.7h.5M73.6 152.6h.5M73.6 148.3h.5M73.8 149.9h.5"/>
<path d="M74.1 153.9h.5M74.6 140.7h.5M74.6 152.6h.5M74.6 148.3h.5M74.9 149.9h.5M75.1 153.9h.6M75.7 140.7h.5M75.7 152.6h.5M75.7 148.3h.5M75.9 149.9h.6M76.2 153.9h.5M76.7 140.7h.6"/>
<path d="M76.7 152.6h.6M76.7 148.3h.6M77 149.9h.5M77.3 153.9h.5M77.8 140.7h.5M77.8 152.6h.5M77.8 148.3h.5M78.1 149.9h.5M78.3 153.9h.5M78.8 140.7h.6M78.8 152.6h.6M78.8 148.3h.6"/>
<path d="M79.1 149.9h.5M79.4 153.9h.5M79.9 140.7h.5M79.9 152.6h.5M79.9 148.3h.5M80.2 149.9h.5M80.4 153.9h.6M81 140.7h.5M81 152.6h.5M81 148.3h.5M81.2 149.9h.6M81.5 153.9h.5"/>
<path d="M82 140.7h.5M82 152.6h.5M82 148.3h.5M82.3 149.9h.5M82.5 153.9h.6M83.1 140.7h.5M83.1 152.6h.5M83.1 148.3h.5M83.3 149.9h.6M83.6 153.9h.5M84.1 140.7h.6M84.1 152.6h.6"/>
<path d="M84.1 148.3h.6M84.4 149.9h.5M84.7 153.9h.5M85.2 140.7h.5M85.2 152.6h.5M85.2 148.3h.5M85.5 149.9h.5M85.7 153.9h.6M86.3 140.7h.5M86.3 152.6h.5M86.3 148.3h.5M86.5 149.9h.5"/>
<path d="M86.8 153.9h.5M87.3 140.7h.5M87.3 152.6h.5M87.3 148.3h.5M87.6 149.9h.5M87.8 153.9h.6M88.4 140.7h.5M88.4 152.6h.5M88.4 148.3h.5M88.6 149.9h.6M88.9 153.9h.5M89.4 140.7h.6"/>
<path d="M89.4 152.6h.6M89.4 148.3h.6M89.7 149.9h.5M90 153.9h.5M90.5 140.7h.5M90.5 152.6h.5M90.5 148.3h.5M90.8 149.9h.5M91 153.9h.5M91.5 140.7h.6M91.5 152.6h.6M91.5 148.3h.6"/>
<path d="M91.8 149.9h.5M92.1 153.9h.5M92.6 140.7h.5M92.6 152.6h.5M92.6 148.3h.5M92.9 149.9h.5M93.1 153.9h.6M93.7 140.7h.5M93.7 152.6h.5M93.7 148.3h.5M93.9 149.9h.6M94.2 153.9h.5"/>
<path d="M94.7 140.7h.5M94.7 152.6h.5M94.7 148.3h.5M95 149.9h.5M95.2 153.9h.6M95.8 140.7h.5M95.8 152.6h.5M95.8 148.3h.5M96 149.9h.6M96.3 153.9h.5M96.8 140.7h.6M96.8 152.6h.6"/>
<path d="M96.8 148.3h.6M97.1 149.9h.5M97.4 153.9h.5M97.9 140.7h.5M97.9 152.6h.5M97.9 148.3h.5M98.2 149.9h.5M98.4 153.9h.6M99 140.7h.5M99 152.6h.5M99 148.3h.5M99.2 149.9h.5"/>
<path d="M99.5 153.9h.5M100 140.7h.5M100 152.6h.5M100 148.3h.5M100.3 149.9h.5M100.5 153.9h.6M101.1 140.7h.5M101.1 152.6h.5M101.1 148.3h.5M101.3 149.9h.6M101.6 153.9h.5M102.1 140.7h.6"/>
<path d="M102.1 152.6h.6M102.1 148.3h.6M102.4 149.9h.5M102.7 153.9h.5M103.2 140.7h.5M103.2 152.6h.5M103.2 148.3h.5M103.5 149.9h.5M103.7 153.9h.5M104.2 140.7h.6M104.2 152.6h.6M104.2 148.3h.6"/>
<path d="M104.5 149.9h.5M104.8 153.9h.5M105.3 140.7h.5M105.3 152.6h.5M105.3 148.3h.5M105.6 149.9h.5M105.8 153.9h.6M106.4 140.7h.5M106.4 152.6h.5M106.4 148.3h.5M106.6 149.9h.6M106.9 153.9h.5"/>
<path d="M107.4 140.7h.5M107.4 152.6h.5M107.4 148.3h.5M107.7 149.9h.5M107.9 153.9h.6M108.5 140.7h.5M108.5 152.6h.5M108.5 148.3h.5M108.7 149.9h.6M109 153.9h.5M109.5 140.7h.6M109.5 152.6h.6"/>
<path d="M109.5 148.3h.6M109.8 149.9h.5M110.1 153.9h.5M110.6 140.7h.5M110.6 152.6h.5M110.6 148.3h.5M110.9 149.9h.5M111.1 153.9h.6M111.7 140.7h.5M111.7 152.6h.5M111.7 148.3h.5M111.9 149.9h.5"/>
<path d="M112.2 153.9h.5M112.7 140.7h.5M112.7 152.6h.5M112.7 148.3h.5M113 149.9h.5M113.2 153.9h.6M113.8 140.7h.5M113.8 152.6h.5M113.8 148.3h.5M114 149.9h.6M114.3 153.9h.5M114.8 140.7h.6"/>
<path d="M114.8 152.6h.6M114.8 148.3h.6M115.1 149.9h.5M115.4 153.9h.5M115.9 140.7h.5M115.9 152.6h.5M115.9 148.3h.5M115.9 143.8l-.3 .6 .3 .5M115.9 145.4l.3 .6M116.2 142.8l-.3 .5M116.2 149.9h.5M116.4 146.5l.3 .3"/>
<path d="M116.4 153.9h.5M116.7 142l-.3 .3M116.9 140.7h.6M116.9 152.6h.6M116.9 148.3h.6M116.9 147l.3 .3M117.2 141.5l-.3 .2M117.2 149.9h.5M117.5 153.9h.5M117.7 147.5l.6 .3M117.7 140.1v.6M117.7 148.1v.5"/>
<path d="M117.7 149.1v.6M118 140.7h13.5M118 152.6h.5M118 148.3h.5M118 149.9h.8M118.3 140.9l-.6 .3M118.3 147.5v.6h13.2M118.3 140.7v.5M118.3 141.7v.6M118.3 142.8v.5M118.3 143.8v1.1M118.3 145.4v.6"/>
<path d="M118.3 146.5v.5M118.3 150.5v.5M118.3 151.5v.5M118.5 153.9h.6M118.8 147.8l.5 .3M118.8 144.4h.5M118.8 152h.5M119.1 152.6h.5M119.1 148.3h.5M119.1 149.9h.8M119.3 140.7l-.5 .2M119.6 153.9h.5"/>
<path d="M119.9 144.4h.5M119.9 152h.5M120.1 152.6h.5M120.1 148.3h.5M120.1 149.9h.8M120.6 153.9h.6M120.9 144.4h.5M120.9 152h.5M121.2 152.6h.5M121.2 148.3h.5M121.2 149.9h.8M121.7 153.9h.5"/>
<path d="M122 140.7v.5M122 141.7v.6M122 142.8v.5M122 143.8v1.1M122 145.4v.6M122 146.5v.5M122 147.5v.6M122 150.5v.5M122 151.5v.5M122.2 148.9v-.6h.3v2.4M122.2 152.6h.6M122.2 149.4v.5"/>
<path d="M122.2 150.5v.5M122.2 151.5v.5M122.5 140.1v.6M122.5 141.2v.5M122.5 142.3v.5M122.5 143.3v.5M122.5 144.4v.5M122.5 145.4v.6M122.5 146.5v.5M122.5 147.5v.6M122.5 151.3v.5M122.5 152.3v.3"/>
<path d="M122.5 149.9h.5M122.8 153.4v.5h.5M122.8 150.2v.5M122.8 151.3v.5M122.8 152.3v.5M123 150.2h.8M123 154.2h.6M123.3 152.6h.5M123.6 149.9h.5M123.8 153.9h.6M124.1 150.2h.8M124.1 154.2h.5"/>
<path d="M124.4 152.6h.5M124.6 149.9h.5M124.9 153.9h.5M125.1 150.2h1.6v.3M125.1 154.2h.6M125.4 152.6h.5M125.4 140.1v.6M125.4 141.2v.5M125.4 142.3v.5M125.4 143.3v.5M125.4 144.4v.5M125.4 145.4v.6"/>
<path d="M125.4 146.5v.5M125.4 147.5v.6M125.4 148.6v.5M125.4 149.7v.5M125.7 149.9h.5M125.9 153.9h.6M126.2 154.2h.5M126.5 152.6h.5M126.7 149.9h.6M126.7 151v.5M126.7 152v.6M126.7 153.1v.5"/>
<path d="M127 150.2h.5M127 153.9h.5M127 140.9v.6M127 142v.5M127 143.1v.5M127 144.1v.5M127 145.2v.5M127 146.2v.6M127 147.3v.5M127 148.3v.6M127 149.4v.5M127.5 152.6h.6"/>
<path d="M127.8 150.2h.8M128.1 150.2l.2 .3M128.3 153.4l-.2 .2M128.6 152.6h.5M128.6 150.7l.3 .3M128.9 152.6v.2l-.3 .3M129.1 140.1v.6M129.1 141.2v.5M129.1 142.3v.5M129.1 143.3v.5M129.1 144.4v.5M129.1 145.4v.6"/>
<path d="M129.1 146.5v.5M129.1 147.5v.6M129.1 148.6v.5M129.1 149.7v.5M129.1 151.5v.5M129.6 152.6h.6M130.7 152.6h.5M131.5 140.9h.5M131.5 147.8h.5M131.8 152.6h.5M132 140.7h.6M132 148.1h.6l.2 .2"/>
<path d="M132.6 141.2l.5 .3M133.1 147.3l-.3 .2h-.2M133.3 152.3l-.5 .3M133.3 148.6h.3l.3 .3M133.6 140.1l-.5 .3M133.6 141.7l.3 .6M133.6 146.8l-.3 .2M133.9 151.8l-.3 .2M134.1 142.8l.3 .3v.2M134.1 146v.2l-.2 .3M134.1 149.1l.3 .3M134.4 144.9v.5"/>
<path d="M134.4 149.9v.6M134.4 151v.3l-.3 .2M134.7 143.8v.6"/>
</g>
<path d="M64.3 158.4h52.6v6.9h-52.6z" fill-rule="evenodd" fill="#c0c0c0" stroke="#000" stroke-width=".26"/>
<g fill="none" stroke="#000" stroke-width=".26">
<path d="M59.5 159.5v.5M59.8 159.2h.5M60.9 159.2h.5M61.9 159.2h.5M63 159.2h.5M64 159.2h.6M65.1 159.2h.5M66.1 159.2h.6M67.2 159.2h.5M68.3 159.2h.5M69.1 159.5v.5M112.2 160v.5"/>
<path d="M112.4 159.2h-.2v.3M113 159.2h.5M114 159.2h.6M115.1 159.2h.5M116.2 159.2h.5M117.2 159.2h.5M118.3 159.2h.5M119.3 159.2h.6M120.4 159.2h.5M121.4 159.2v.5M59.5 160.5v.5h.6M59.5 162.6v.6"/>
<path d="M59.5 163.7v.5h.6M59.8 162.4h.5M60.6 161h.5M60.6 164.2h.5M60.9 162.4h.5M61.6 161h.6M61.6 164.2h.6M61.9 162.4h.5M62.7 161h.5M62.7 164.2h.5M63 162.4h.5M63.8 161h.5"/>
<path d="M63.8 164.2h.5M64 162.4h.6M64.8 161h.6M64.8 164.2h.6M65.1 162.4h.5M65.9 161h.5M65.9 164.2h.5M66.1 162.4h.6M66.9 161h.6M66.9 164.2h.6M67.2 162.4h.5M68 161h.5"/>
<path d="M68 164.2h.5M68.3 162.4h.5M69.1 160.5v.5M69.1 162.6v.6M69.1 163.7v.5M112.2 161h.5M112.2 163.2v.5M112.2 164.2h.5M112.4 162.4h-.2v.2M113 162.4h.5M113.2 161h.6M113.2 164.2h.6"/>
<path d="M114 162.4h.6M114.3 161h.5M114.3 164.2h.5M115.1 162.4h.5M115.4 161h.5M115.4 164.2h.5M116.2 162.4h.5M116.4 161h.5M116.4 164.2h.5M117.2 162.4h.5M117.5 161h.5M117.5 164.2h.5"/>
<path d="M118.3 162.4h.5M118.5 161h.6M118.5 164.2h.6M119.3 162.4h.6M119.6 161h.5M119.6 164.2h.5M120.4 162.4h.5M120.6 161h.6M120.6 164.2h.6M121.4 160.2v.6M121.4 162.4v.5M121.4 163.4v.6"/>
</g>
<path d="M194.5 243.3h4.7z" fill="#fff"/>
<g fill="none" stroke="#000" stroke-width=".26">
<path d="M11.4 11h187.8v269.6h-187.8zM15.9 15.8h178.6v260.1h-178.6zM38.4 11v4.8M60.6 11v4.8M82.8 11v4.8M105.3 11v4.8M127.5 11v4.8M149.8 11v4.8M172 11v4.8M11.4 48.3h4.5M194.5 48.3h4.7M11.4 80.9h4.5"/>
<path d="M194.5 80.9h4.7M11.4 113.4h4.5M77.5 107.3l-7.7 7.7M104.8 107.3l7.6 7.7M194.5 113.4h4.7M11.4 146h4.5M194.5 146h4.7M11.4 178.2h4.5M194.5 178.2h4.7M79.9 198.9l-21.2 12.4M109 197l13.8 13.8M11.4 210.8h4.5"/>
<path d="M124.9 215.8h.5M124.9 216.3v.6M124.9 217.4v.5M124.9 218.5v.5M124.9 219.5v.5M125.9 215.8h.6M126.7 216.1v.5M126.7 217.1v.6M126.7 218.2v.5M126.7 219.3v.5M128.6 215.8h.5M128.6 216.3v.6"/>
<path d="M128.6 217.4v.5M128.6 218.5v.5M128.6 219.5v.5M129.6 215.8h.6M130.4 216.1v.5M130.4 217.1v.6M130.4 218.2v.5M130.4 219.3v.5M132.3 215.8h.5M132.3 216.3v.6M132.3 217.4v.5M132.3 218.5v.5"/>
<path d="M132.3 219.5v.5M133.3 215.8h.6M134.1 216.1v.5M134.1 217.1v.6M134.1 218.2v.5M134.1 219.3v.5M194.5 210.8h4.7M57.4 234.9l14 13.7M124.9 220.6v.5M124.9 221.6v.6M124.9 222.7v.5M124.9 223.7v.6"/>
<path d="M124.9 224.8v.5M124.9 225.9v.2h.2M125.7 226.1h.5M125.7 234.9l-14 13.7M126.7 220.3v.5M126.7 221.4v.5M126.7 222.4v.6M126.7 223.5v.5M126.7 224.5v.6M126.7 225.6v.5M128.6 225.9v.2h.3M128.6 220.6v.5"/>
<path d="M128.6 221.6v.6M128.6 222.7v.5M128.6 223.7v.6M128.6 224.8v.5M129.4 226.1h.5M130.4 220.3v.5M130.4 221.4v.5M130.4 222.4v.6M130.4 223.5v.5M130.4 224.5v.6M130.4 225.6v.5M132.3 225.9v.2h.3"/>
<path d="M132.3 220.6v.5M132.3 221.6v.6M132.3 222.7v.5M132.3 223.7v.6M132.3 224.8v.5M133.1 226.1h.5M134.1 220.3v.5M134.1 221.4v.5M134.1 222.4v.6M134.1 223.5v.5M134.1 224.5v.6M134.1 225.6v.5"/>
<path d="M11.4 243.3h4.5M194.5 243.3h4.7M38.4 275.9v4.7M60.6 275.9v4.7M82.8 275.9v4.7M105.3 275.9v4.7M127.5 275.9v4.7M149.8 275.9v4.7M172 275.9v4.7"/>
</g>
<g fill="#000">
<path d="M69.3 113.9l.3 .8 .5 .6 .8 .2-2.4 .8z" fill-rule="evenodd"/>
<path d="M111.4 115.5l.5-.2 1.1-1.4 .8 2.4z" fill-rule="evenodd"/>
<path d="M58.7 210v.8l1.1 1-2.4 .3z" fill-rule="evenodd"/>
<path d="M123.3 209.7l.8 2.4-2.4-.8 .5-.3z" fill-rule="evenodd"/>
<path d="M56.4 233.5l2.3 .8-.8 .3-.5 .5-.3 .8z" fill-rule="evenodd"/>
<path d="M124.6 234.3l2.1-.8-.8 2.4-.2-.8-.6-.5z" fill-rule="evenodd"/>
</g>
<path d="M15.9 257.1h38.3v11.4h-38.3z" fill-rule="evenodd" fill="#fff" stroke="#000" stroke-width=".26"/>
<path d="M54.2 264.5h7.7v3.2h-7.7z" fill-rule="evenodd" fill="#fff"/>
<path d="M54.2 267.7v-3.2h7.7v3.2" fill="none" stroke="#000" stroke-width=".26"/>
<path d="M61.9 264.5h19.9v3.2h-19.9z" fill-rule="evenodd" fill="#fff"/>
<path d="M61.9 267.7v-3.2h19.9v3.2" fill="none" stroke="#000" stroke-width=".26"/>
<path d="M81.8 264.5h44.9v3.2h-44.9z" fill-rule="evenodd" fill="#fff"/>
<path d="M81.8 267.7v-3.2h44.9v3.2" fill="none" stroke="#000" stroke-width=".26"/>
<path d="M126.7 264.5h7.7v3.2h-7.7z" fill-rule="evenodd" fill="#fff"/>
<path d="M126.7 267.7v-3.2h7.7v3.2" fill="none" stroke="#000" stroke-width=".26"/>
<path d="M15.9 268.5h10v3.7h-10z" fill-rule="evenodd" fill="#fff"/>
<path d="M25.9 268.5h-10v3.7h10" fill="none" stroke="#000" stroke-width=".26"/>
<path d="M25.9 268.5h28.3v3.7h-28.3z" fill-rule="evenodd" fill="#fff"/>
<path d="M25.9 268.5h28.3v3.7h-28.3" fill="none" stroke="#000" stroke-width=".26"/>
<path d="M54.2 267.7h7.7v4.5h-7.7z" fill-rule="evenodd" fill="#fff"/>
<path d="M54.2 267.7v4.5h7.7v-4.5" fill="none" stroke="#000" stroke-width=".26"/>
<path d="M61.9 267.7h19.9v4.5h-19.9z" fill-rule="evenodd" fill="#fff"/>
<path d="M61.9 267.7v4.5h19.9v-4.5" fill="none" stroke="#000" stroke-width=".26"/>
<path d="M81.8 267.7h44.9v4.5h-44.9z" fill-rule="evenodd" fill="#fff"/>
<path d="M81.8 267.7v4.5h44.9v-4.5" fill="none" stroke="#000" stroke-width=".26"/>
<path d="M126.7 267.7h7.7v4.5h-7.7z" fill-rule="evenodd" fill="#fff"/>
<path d="M126.7 267.7v4.5h7.7v-4.5" fill="none" stroke="#000" stroke-width=".26"/>
<path d="M15.9 272.2h9.2v3.7h-9.2z" fill-rule="evenodd" fill="#fff"/>
<path d="M25.1 272.2h-9.2v3.7h9.2" fill="none" stroke="#000" stroke-width=".26"/>
<path d="M25.1 272.2h29.1v3.7h-29.1z" fill-rule="evenodd" fill="#fff"/>
<path d="M25.1 272.2h29.1v3.7h-29.1" fill="none" stroke="#000" stroke-width=".26"/>
<path d="M54.2 272.2h8.2v3.7h-8.2z" fill-rule="evenodd" fill="#fff"/>
<path d="M62.4 272.2h-8.2v3.7h8.2" fill="none" stroke="#000" stroke-width=".26"/>
<path d="M62.4 272.2h16.2v3.7h-16.2z" fill-rule="evenodd" fill="#fff"/>
<path d="M62.4 272.2h16.2v3.7h-16.2" fill="none" stroke="#000" stroke-width=".26"/>
<path d="M78.6 272.2h22.2v3.7h-22.2z" fill-rule="evenodd" fill="#fff" stroke="#000" stroke-width=".26"/>
<path d="M100.8 272.2h8.2v3.7h-8.2z" fill-rule="evenodd" fill="#fff"/>
<path d="M109 272.2h-8.2v3.7h8.2" fill="none" stroke="#000" stroke-width=".26"/>
<path d="M109 272.2h25.4v3.7h-25.4z" fill-rule="evenodd" fill="#fff"/>
<path d="M22 265l.8-.8 1 .3 .5 .8v1l-.8 .6h-1l-.8-.8zM109 272.2h25.4v3.7h-25.4" fill="none" stroke="#000" stroke-width=".26"/>
<g font-size="4">
<text x="25.9" y="14.7">8</text>
<text x="48.4" y="14.7">7</text>
<text x="70.6" y="14.7">6</text>
<text x="92.9" y="14.7">5</text>
<text x="115.4" y="14.7">4</text>
<text x="137.6" y="14.7">3</text>
<text x="159.8" y="14.7">2</text>
<text x="182" y="14.7">1</text>
<text x="12.2" y="34.8">H</text>
<text x="195.3" y="34.8">H</text>
<text x="12.2" y="67.4">G</text>
<text x="195.3" y="67.4">G</text>
<text x="12.4" y="99.9">F</text>
<text x="195.5" y="99.9">F</text>
<text x="77.3" y="102">Glue Pins and</text>
<text x="77.3" y="106.8">struts to base.</text>
<text x="12.2" y="132.2">E</text>
<text x="195.3" y="132.2">E</text>
<text x="81.8" y="150.2" transform="rotate(-90 81.8 150.2)">150.00</text>
<text x="12.2" y="164.7">D</text>
<text x="195.3" y="164.7">D</text>
<text x="82.3" y="176.9">Glue bottom of</text>
<text x="84.1" y="181.7">Dowl Pins to</text>
<text x="80.2" y="191.2">Frame assemble</text>
<text x="82.5" y="186.4">Base. Use the</text>
<text x="12.2" y="197.3">C</text>
<text x="82.5" y="196">to locate Dowl</text>
<text x="195.3" y="197.3">C</text>
<text x="90.5" y="200.7">Pins.</text>
<text x="86" y="213.2">280.00</text>
<text x="12.2" y="229.8">B</text>
<text x="195.3" y="229.8">B</text>
<text x="81" y="242.3">Apply self</text>
<text x="74.3" y="247">adhesive pads to</text>
<text x="84.1" y="251.8">Base.</text>
<text x="12.2" y="262.4">A</text>
<text x="195.3" y="262.4">A</text>
<text x="25.9" y="279.6">8</text>
<text x="48.4" y="279.6">7</text>
<text x="70.6" y="279.6">6</text>
<text x="92.9" y="279.6">5</text>
<text x="115.4" y="279.6">4</text>
<text x="137.6" y="279.6">3</text>
<text x="159.8" y="279.6">2</text>
<text x="182" y="279.6">1</text>
</g>
<g font-size="1.9">
<text x="23.3" y="263.4">Wooden Grandfather Clock</text>
<text x="25.9" y="260.5">CLOCKWORK ART</text>
<text x="22.2" y="266.3">C</text>
<text x="25.7" y="266.1">Nick Andronis 1999-2001</text>
<text x="55.8" y="266.9">SIZE</text>
<text x="67.2" y="266.9">FSCM NO</text>
<text x="100" y="266.9">DWG NO</text>
<text x="128.6" y="266.9">REV</text>
<text x="16.7" y="270.8">DRAWN</text>
<text x="16.7" y="274.8">ISSUED</text>
<text x="32.3" y="270.8">NICK ANDRONIS</text>
<text x="33.1" y="274.8">September 2001</text>
<text x="55" y="274.8">SCALE</text>
<text x="56.6" y="270.6">mm</text>
<text x="68.5" y="270.6">20-04-1</text>
<text x="69.3" y="274.8">1:5</text>
<text x="94.5" y="270.6">Frame, Base Assemble</text>
<text x="101.6" y="274.8">SHEET</text>
<text x="118.8" y="274.8">1 OF 1</text>
<text x="129.9" y="270.6">1</text>
</g>
</svg>
